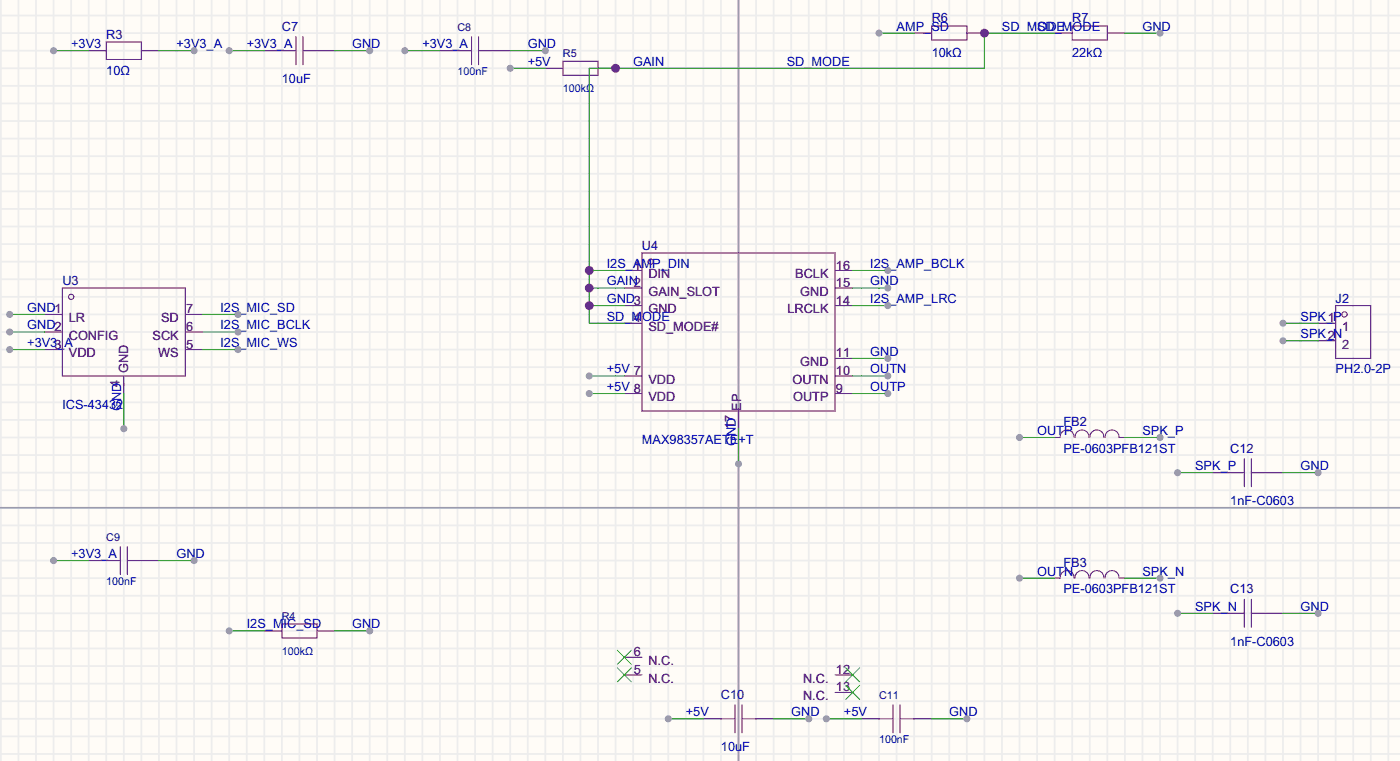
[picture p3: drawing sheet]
<svg xmlns="http://www.w3.org/2000/svg" width="202mm" height="110mm" viewBox="0 0 202 110" stroke-linecap="round" stroke-linejoin="round" font-family="sans-serif">
<path d="M0 0h202.5v109.9h-202.5z" fill="#fffcf7"/>
<g fill="none" stroke="#ededed" stroke-width=".25">
<path d="M.1 0v109.9M2.7 0v109.9M5.2 0v109.9M7.7 0v109.9M10.3 0v109.9M12.8 0v109.9M15.4 0v109.9M17.9 0v109.9M20.4 0v109.9M23 0v109.9M25.5 0v109.9M28.1 0v109.9"/>
<path d="M30.6 0v109.9M33.1 0v109.9M35.7 0v109.9M38.2 0v109.9M40.8 0v109.9M43.3 0v109.9M45.8 0v109.9M48.4 0v109.9M50.9 0v109.9M53.5 0v109.9M56 0v109.9M58.5 0v109.9"/>
<path d="M61.1 0v109.9M63.6 0v109.9M66.2 0v109.9M68.7 0v109.9M71.2 0v109.9M73.8 0v109.9M76.3 0v109.9M78.9 0v109.9M81.4 0v109.9M83.9 0v109.9M86.5 0v109.9M89 0v109.9"/>
<path d="M91.6 0v109.9M94.1 0v109.9M96.6 0v109.9M99.2 0v109.9M101.7 0v109.9M104.3 0v109.9M106.8 0v109.9M109.3 0v109.9M111.9 0v109.9M114.4 0v109.9M117 0v109.9M119.5 0v109.9"/>
<path d="M122 0v109.9M124.6 0v109.9M127.1 0v109.9M129.7 0v109.9M132.2 0v109.9M134.7 0v109.9M137.3 0v109.9M139.8 0v109.9M142.4 0v109.9M144.9 0v109.9M147.4 0v109.9M150 0v109.9"/>
<path d="M152.5 0v109.9M155.1 0v109.9M157.6 0v109.9M160.1 0v109.9M162.7 0v109.9M165.2 0v109.9M167.8 0v109.9M170.3 0v109.9M172.8 0v109.9M175.4 0v109.9M177.9 0v109.9M180.5 0v109.9"/>
<path d="M183 0v109.9M185.5 0v109.9M188.1 0v109.9M190.6 0v109.9M193.2 0v109.9M195.7 0v109.9M198.2 0v109.9M200.8 0v109.9M0 2.2h202.5M0 4.8h202.5M0 7.3h202.5M0 9.9h202.5"/>
<path d="M0 12.4h202.5M0 14.9h202.5M0 17.5h202.5M0 20h202.5M0 22.6h202.5M0 25.1h202.5M0 27.6h202.5M0 30.2h202.5M0 32.7h202.5M0 35.3h202.5M0 37.8h202.5M0 40.3h202.5"/>
<path d="M0 42.9h202.5M0 45.4h202.5M0 48h202.5M0 50.5h202.5M0 53h202.5M0 55.6h202.5M0 58.1h202.5M0 60.7h202.5M0 63.2h202.5M0 65.7h202.5M0 68.3h202.5M0 70.8h202.5"/>
<path d="M0 73.4h202.5M0 75.9h202.5M0 78.4h202.5M0 81h202.5M0 83.5h202.5M0 86.1h202.5M0 88.6h202.5M0 91.1h202.5M0 93.7h202.5M0 96.2h202.5M0 98.8h202.5M0 101.3h202.5"/>
<path d="M0 103.8h202.5M0 106.4h202.5M0 108.9h202.5"/>
</g>
<path d="M106.8 0v109.9M0 73.4h202.5" fill="none" stroke="#999" stroke-width=".25"/>
<g fill="none" stroke="#a10000" stroke-width=".14">
<path d="M15.4 6.1h5v2.5h-5zM40.8 7.3h2M42.8 5.3v4.1M43.8 7.3h2M43.8 5.3v4.1M66.2 7.3h2M68.2 5.3v4.1M69.2 7.3h2M69.2 5.3v4.1M81.4 8.8h5.1v2.1h-5.1zM134.7 3.8h5.1v2h-5.1zM155.1 3.8h5v2h-5z"/>
<path d="M92.8 36.5h28v22.9h-28zM9 41.6h17.8v12.7h-17.8zM193.2 44.2h5v7.6h-5zM17.4 79v4M18.4 79v4M153.3 63.2a1.01 1.01 0 0 1 1-1.1 1.01 1.01 0 0 1 1 1.1M155.5 63.2a1.01 1.01 0 0 1 1-1.1 1.01 1.01 0 0 1 1 1.1M157.6 63.2a1.01 1.01 0 0 1 1-1.1 1.01 1.01 0 0 1 1 1.1M159.8 63.2a1.01 1.01 0 0 1 1-1.1 1.01 1.01 0 0 1 1 1.1M177.9 68.3h2.1M180 66.3v4M181 68.3h2"/>
<path d="M181 66.3v4M15.4 81h2M18.4 81h2M40.8 90.1h5v2.1h-5zM153.3 83.5a1.01 1.01 0 0 1 1-1.1 1.01 1.01 0 0 1 1 1.1M155.5 83.5a1.01 1.01 0 0 1 1-1.1 1.01 1.01 0 0 1 1 1.1M157.6 83.5a1.01 1.01 0 0 1 1-1.1 1.01 1.01 0 0 1 1 1.1M159.8 83.5a1.01 1.01 0 0 1 1-1.1 1.01 1.01 0 0 1 1 1.1M177.9 88.6h2.1M180 86.6v4M181 86.6v4M181 88.6h2"/>
<path d="M104.3 103.8h2M106.3 101.8v4.1M107.3 103.8h2M107.3 101.8v4.1M127.1 103.8h2.1M129.2 101.8v4.1M130.2 103.8h2M130.2 101.8v4.1"/>
<circle cx="94.1" cy="37.8" r=".38"/>
<circle cx="10.3" cy="42.9" r=".38"/>
<circle cx="194.4" cy="45.4" r=".38"/>
</g>
<g fill="none" stroke="#870000" stroke-width=".14">
<path d="M12.8 7.3h2.6M20.4 7.3h2.6M38.2 7.3h2.6M45.8 7.3h2.6M63.6 7.3h2.6M71.2 7.3h2.6M78.9 9.9h2.5M86.5 9.9h2.5M132.2 4.8h2.5M139.8 4.8h2.6M152.5 4.8h2.6M160.1 4.8h2.6"/>
<path d="M90.3 39.1h2.5M120.8 39.1h2.5M6.5 45.4h2.5M6.5 48h2.5M6.5 50.5h2.5M17.9 54.3v2.6M26.8 45.4h2.5M26.8 48h2.5M26.8 50.5h2.5M90.3 41.6h2.5M90.3 44.2h2.5M90.3 46.7h2.5"/>
<path d="M90.3 54.3h2.5M90.3 56.9h2.5M106.8 59.4v2.5M120.8 41.6h2.5M120.8 44.2h2.5M120.8 54.3h2.5M120.8 56.9h2.5M120.8 51.8h2.5M190.6 46.7h2.6M190.6 49.2h2.6M152.5 63.2h.8M161.9 63.2h.8"/>
<path d="M175.4 68.3h2.5M183 68.3h2.5M12.8 81h2.6M20.4 81h2.6M38.2 91.1h2.6M45.8 91.1h2.6M90.3 97.5h2.5M90.3 95h2.5M120.8 97.5h2.5M152.5 83.5h.8M161.9 83.5h.8M175.4 88.6h2.5"/>
<path d="M183 88.6h2.5M101.7 103.8h2.6M109.3 103.8h2.6M120.8 100h2.5M124.6 103.8h2.5M132.2 103.8h2.5"/>
</g>
<path d="M89.3 96.5l2 2M89.3 93.9l2 2.1M91.3 96.5l-2 2M91.3 93.9l-2 2.1M122.3 96.5l2 2M122.3 99l2 2M124.3 96.5l-2 2M124.3 99l-2 2" fill="none" stroke="#3c3" stroke-width=".14"/>
<path d="M1.4 45.4h5.1" fill="none" stroke="#008700" stroke-width=".14"/>
<circle cx="1.4" cy="45.4" r=".51" fill="#999"/>
<path d="M1.4 48h5.1" fill="none" stroke="#008700" stroke-width=".14"/>
<circle cx="1.4" cy="48" r=".51" fill="#999"/>
<path d="M1.4 50.5h5.1" fill="none" stroke="#008700" stroke-width=".14"/>
<circle cx="1.4" cy="50.5" r=".51" fill="#999"/>
<path d="M17.9 56.9v5" fill="none" stroke="#008700" stroke-width=".14"/>
<circle cx="17.9" cy="61.9" r=".51" fill="#999"/>
<path d="M29.3 50.5h5.1" fill="none" stroke="#008700" stroke-width=".14"/>
<circle cx="34.4" cy="50.5" r=".51" fill="#999"/>
<path d="M29.3 48h5.1" fill="none" stroke="#008700" stroke-width=".14"/>
<circle cx="34.4" cy="48" r=".51" fill="#999"/>
<path d="M29.3 45.4h5.1" fill="none" stroke="#008700" stroke-width=".14"/>
<circle cx="34.4" cy="45.4" r=".51" fill="#999"/>
<path d="M152.5 4.8h-10.1v5.1h-57.2v36.8h5.1M85.2 39.1h5.1M85.2 41.6h5.1M85.2 44.2h5.1" fill="none" stroke="#008700" stroke-width=".14"/>
<g fill="#c00">
<circle cx="85.2" cy="39.1" r=".63"/>
<circle cx="89" cy="9.9" r=".63"/>
<circle cx="142.4" cy="4.8" r=".63"/>
<circle cx="85.2" cy="41.6" r=".63"/>
<circle cx="85.2" cy="44.2" r=".63"/>
</g>
<path d="M85.2 54.3h5.1" fill="none" stroke="#008700" stroke-width=".14"/>
<circle cx="85.2" cy="54.3" r=".51" fill="#999"/>
<path d="M85.2 56.9h5.1" fill="none" stroke="#008700" stroke-width=".14"/>
<circle cx="85.2" cy="56.9" r=".51" fill="#999"/>
<path d="M123.3 56.9h5.1" fill="none" stroke="#008700" stroke-width=".14"/>
<circle cx="128.4" cy="56.9" r=".51" fill="#999"/>
<path d="M123.3 54.3h5.1" fill="none" stroke="#008700" stroke-width=".14"/>
<circle cx="128.4" cy="54.3" r=".51" fill="#999"/>
<path d="M123.3 51.8h5.1" fill="none" stroke="#008700" stroke-width=".14"/>
<circle cx="128.4" cy="51.8" r=".51" fill="#999"/>
<path d="M123.3 44.2h5.1" fill="none" stroke="#008700" stroke-width=".14"/>
<circle cx="128.4" cy="44.2" r=".51" fill="#999"/>
<path d="M123.3 41.6h5.1" fill="none" stroke="#008700" stroke-width=".14"/>
<circle cx="128.4" cy="41.6" r=".51" fill="#999"/>
<path d="M123.3 39.1h5.1" fill="none" stroke="#008700" stroke-width=".14"/>
<circle cx="128.4" cy="39.1" r=".51" fill="#999"/>
<path d="M106.8 61.9v5.1" fill="none" stroke="#008700" stroke-width=".14"/>
<circle cx="106.8" cy="67" r=".51" fill="#999"/>
<path d="M185.5 46.7h5.1" fill="none" stroke="#008700" stroke-width=".14"/>
<circle cx="185.5" cy="46.7" r=".51" fill="#999"/>
<path d="M185.5 49.2h5.1" fill="none" stroke="#008700" stroke-width=".14"/>
<circle cx="185.5" cy="49.2" r=".51" fill="#999"/>
<path d="M48.4 91.1h5.1" fill="none" stroke="#008700" stroke-width=".14"/>
<circle cx="53.5" cy="91.1" r=".51" fill="#999"/>
<path d="M33.1 91.1h5.1" fill="none" stroke="#008700" stroke-width=".14"/>
<circle cx="33.1" cy="91.1" r=".51" fill="#999"/>
<path d="M73.8 9.9h5.1" fill="none" stroke="#008700" stroke-width=".14"/>
<circle cx="73.8" cy="9.9" r=".51" fill="#999"/>
<path d="M127.1 4.8h5.1" fill="none" stroke="#008700" stroke-width=".14"/>
<circle cx="127.1" cy="4.8" r=".51" fill="#999"/>
<path d="M162.7 4.8h5.1" fill="none" stroke="#008700" stroke-width=".14"/>
<circle cx="167.8" cy="4.8" r=".51" fill="#999"/>
<path d="M33.1 7.3h5.1" fill="none" stroke="#008700" stroke-width=".14"/>
<circle cx="33.1" cy="7.3" r=".51" fill="#999"/>
<path d="M48.4 7.3h5.1" fill="none" stroke="#008700" stroke-width=".14"/>
<circle cx="53.5" cy="7.3" r=".51" fill="#999"/>
<path d="M58.5 7.3h5.1" fill="none" stroke="#008700" stroke-width=".14"/>
<circle cx="58.5" cy="7.3" r=".51" fill="#999"/>
<path d="M73.8 7.3h5.1" fill="none" stroke="#008700" stroke-width=".14"/>
<circle cx="78.9" cy="7.3" r=".51" fill="#999"/>
<path d="M7.7 81h5.1" fill="none" stroke="#008700" stroke-width=".14"/>
<circle cx="7.7" cy="81" r=".51" fill="#999"/>
<path d="M23 81h5.1" fill="none" stroke="#008700" stroke-width=".14"/>
<circle cx="28.1" cy="81" r=".51" fill="#999"/>
<path d="M96.6 103.8h5.1" fill="none" stroke="#008700" stroke-width=".14"/>
<circle cx="96.6" cy="103.8" r=".51" fill="#999"/>
<path d="M111.9 103.8h5.1" fill="none" stroke="#008700" stroke-width=".14"/>
<circle cx="117" cy="103.8" r=".51" fill="#999"/>
<path d="M119.5 103.8h5.1" fill="none" stroke="#008700" stroke-width=".14"/>
<circle cx="119.5" cy="103.8" r=".51" fill="#999"/>
<path d="M134.7 103.8h5.1" fill="none" stroke="#008700" stroke-width=".14"/>
<circle cx="139.8" cy="103.8" r=".51" fill="#999"/>
<path d="M147.4 63.2h5.1" fill="none" stroke="#008700" stroke-width=".14"/>
<circle cx="147.4" cy="63.2" r=".51" fill="#999"/>
<path d="M162.7 63.2h5.1" fill="none" stroke="#008700" stroke-width=".14"/>
<circle cx="167.8" cy="63.2" r=".51" fill="#999"/>
<path d="M147.4 83.5h5.1" fill="none" stroke="#008700" stroke-width=".14"/>
<circle cx="147.4" cy="83.5" r=".51" fill="#999"/>
<path d="M162.7 83.5h5.1" fill="none" stroke="#008700" stroke-width=".14"/>
<circle cx="167.8" cy="83.5" r=".51" fill="#999"/>
<path d="M185.5 68.3h5.1" fill="none" stroke="#008700" stroke-width=".14"/>
<circle cx="190.6" cy="68.3" r=".51" fill="#999"/>
<path d="M170.3 68.3h5.1" fill="none" stroke="#008700" stroke-width=".14"/>
<circle cx="170.3" cy="68.3" r=".51" fill="#999"/>
<path d="M185.5 88.6h5.1" fill="none" stroke="#008700" stroke-width=".14"/>
<circle cx="190.6" cy="88.6" r=".51" fill="#999"/>
<path d="M170.3 88.6h5.1" fill="none" stroke="#008700" stroke-width=".14"/>
<circle cx="170.3" cy="88.6" r=".51" fill="#999"/>
<path d="M23 7.3h5.1" fill="none" stroke="#008700" stroke-width=".14"/>
<circle cx="28.1" cy="7.3" r=".51" fill="#999"/>
<path d="M7.7 7.3h5.1" fill="none" stroke="#008700" stroke-width=".14"/>
<circle cx="7.7" cy="7.3" r=".51" fill="#999"/>
<g font-size="1.8" fill="#000080">
<text x="15.4" y="5.7">R3</text>
<text x="40.8" y="4.4">C7</text>
<text x="134.7" y="3.1">R6</text>
<text x="155.1" y="3.1">R7</text>
<text x="9" y="41.2">U3</text>
<text x="92.8" y="36.2">U4</text>
<text x="193.2" y="43.8">J2</text>
<text x="153.8" y="61.6">FB2</text>
<text x="177.9" y="65.4">C12</text>
<text x="153.8" y="81.9">FB3</text>
<text x="177.9" y="85.7">C13</text>
<text x="104.3" y="100.9">C10</text>
</g>
<g font-size="1.8" fill="#00f">
<text x="129.7" y="4.4">AMP_SD</text>
<text x="144.9" y="4.4">SD_MODE</text>
<text x="150" y="4.4">SD_MODE</text>
<text x="165.2" y="4.4">GND</text>
<text x="10.3" y="7">+3V3</text>
<text x="15.4" y="10.8">10Ω</text>
<text x="25.5" y="7">+3V3_A</text>
<text x="35.7" y="7">+3V3_A</text>
<text x="50.9" y="7">GND</text>
<text x="61.1" y="7">+3V3_A</text>
<text x="76.3" y="9.5">+5V</text>
<text x="76.3" y="7">GND</text>
<text x="91.6" y="9.5">GAIN</text>
<text x="113.8" y="9.5">SD_MODE</text>
<text x="134.7" y="8.2">10kΩ</text>
<text x="155.1" y="8.2">22kΩ</text>
<text x="40.8" y="12">10uF</text>
<text x="87.8" y="38.7">I2S_AMP_DIN</text>
<text x="87.8" y="41.2">GAIN2</text>
<text x="125.9" y="41.2">GND</text>
<text x="125.9" y="38.7">I2S_AMP_BCLK</text>
<text x="3.9" y="45.1">GND</text>
<text x="3.9" y="47.6">GND</text>
<text x="31.9" y="47.6">I2S_MIC_BCLK</text>
<text x="31.9" y="45.1">I2S_MIC_SD</text>
<text x="87.8" y="43.8">GND</text>
<text x="87.8" y="46.3">SD_MODE</text>
<text x="125.9" y="43.8">I2S_AMP_LRC</text>
<text x="188.1" y="46.3">SPK_P</text>
<text x="3.9" y="50.1">+3V3_A</text>
<text x="31.9" y="50.1">I2S_MIC_WS</text>
<text x="87.8" y="53.9">+5V</text>
<text x="125.9" y="53.9">OUTN</text>
<text x="125.9" y="51.4">GND</text>
<text x="188.1" y="48.9">SPK_N</text>
<text x="193.2" y="53.9">PH2.0-2P</text>
<text x="9" y="59">ICS-43432</text>
<text x="17.5" y="59.4" transform="rotate(-90 17.5 59.4)">GND4</text>
<text x="87.8" y="56.5">+5V</text>
<text x="125.9" y="56.5">OUTP</text>
<text x="92.8" y="64.1">MAX98357AETE+T</text>
<text x="106.4" y="64.5" transform="rotate(-90 106.4 64.5)">GND</text>
<text x="150" y="62.8">OUTP</text>
<text x="153.8" y="65.4">PE-0603PFB121ST</text>
<text x="165.2" y="62.8">SPK_P</text>
<text x="172.8" y="67.9">SPK_P</text>
<text x="188.1" y="67.9">GND</text>
<text x="177.9" y="73">1nF-C0603</text>
<text x="10.3" y="80.6">+3V3_A</text>
<text x="25.5" y="80.6">GND</text>
<text x="150" y="83.2">OUTN</text>
<text x="165.2" y="83.2">SPK_N</text>
<text x="153.8" y="85.7">PE-0603PFB121ST</text>
<text x="172.8" y="88.2">SPK_N</text>
<text x="188.1" y="88.2">GND</text>
<text x="35.7" y="90.8">I2S_MIC_SD</text>
<text x="50.9" y="90.8">GND</text>
<text x="177.9" y="93.3">1nF-C0603</text>
<text x="99.2" y="103.5">+5V</text>
<text x="114.4" y="103.5">GND</text>
<text x="122" y="103.5">+5V</text>
<text x="137.3" y="103.5">GND</text>
<text x="104.3" y="108.6">10uF</text>
</g>
<g font-size="1.8">
<text x="91.7" y="38.9">1</text>
<text x="93.8" y="40.2">DIN</text>
<text x="115" y="40.2">BCLK</text>
<text x="120.9" y="41.5">15</text>
<text x="120.9" y="38.9">16</text>
<text x="7.9" y="45.3">1</text>
<text x="7.9" y="47.8">2</text>
<text x="10" y="46.6">LR</text>
<text x="23.3" y="46.6">SD</text>
<text x="26.9" y="47.8">6</text>
<text x="26.9" y="45.3">7</text>
<text x="91.7" y="44">3</text>
<text x="91.7" y="46.6">4</text>
<text x="93.8" y="42.7">GAIN_SLOT</text>
<text x="93.8" y="45.3">GND</text>
<text x="93.8" y="47.8">SD_MODE#</text>
<text x="113.9" y="45.3">LRCLK</text>
<text x="115.7" y="42.7">GND</text>
<text x="120.9" y="44">14</text>
<text x="192" y="46.6">1</text>
<text x="194.1" y="47.8">1</text>
<text x="7.9" y="50.4">3</text>
<text x="10" y="49.1">CONFIG</text>
<text x="10" y="51.6">VDD</text>
<text x="18.6" y="53.9" transform="rotate(-90 18.6 53.9)">GND</text>
<text x="22.1" y="49.1">SCK</text>
<text x="22.9" y="51.6">WS</text>
<text x="26.9" y="50.4">5</text>
<text x="115.7" y="52.9">GND</text>
<text x="120.9" y="51.6">11</text>
<text x="192" y="49.1">2</text>
<text x="194.1" y="50.4">2</text>
<text x="91.7" y="54.2">7</text>
<text x="91.7" y="56.7">8</text>
<text x="93.8" y="55.4">VDD</text>
<text x="93.8" y="58">VDD</text>
<text x="107.2" y="59.4" transform="rotate(-90 107.2 59.4)">EP</text>
<text x="114.6" y="55.4">OUTN</text>
<text x="114.7" y="58">OUTP</text>
<text x="120.9" y="56.7">9</text>
<text x="120.9" y="54.2">10</text>
<text x="106.2" y="61.9" transform="rotate(-90 106.2 61.9)">17</text>
<text x="91.7" y="94.8">6</text>
<text x="91.7" y="97.4">5</text>
<text x="93.8" y="98.6">N.C.</text>
<text x="93.8" y="96.1">N.C.</text>
<text x="116.1" y="98.6">N.C.</text>
<text x="116.1" y="101.2">N.C.</text>
<text x="120.9" y="97.4">12</text>
<text x="120.9" y="99.9">13</text>
</g>
<g font-size="1.6" fill="#000080">
<text x="66.2" y="4.5">C8</text>
<text x="81.4" y="8.3">R5</text>
<text x="15.4" y="78.1">C9</text>
<text x="40.8" y="89.6">R4</text>
<text x="127.1" y="101">C11</text>
</g>
<g font-size="1.6" fill="#00f">
<text x="66.2" y="10.8">100nF</text>
<text x="81.4" y="13.4">100kΩ</text>
<text x="15.4" y="84.5">100nF</text>
<text x="40.8" y="94.6">100kΩ</text>
<text x="127.1" y="107.3">100nF</text>
</g>
</svg>
